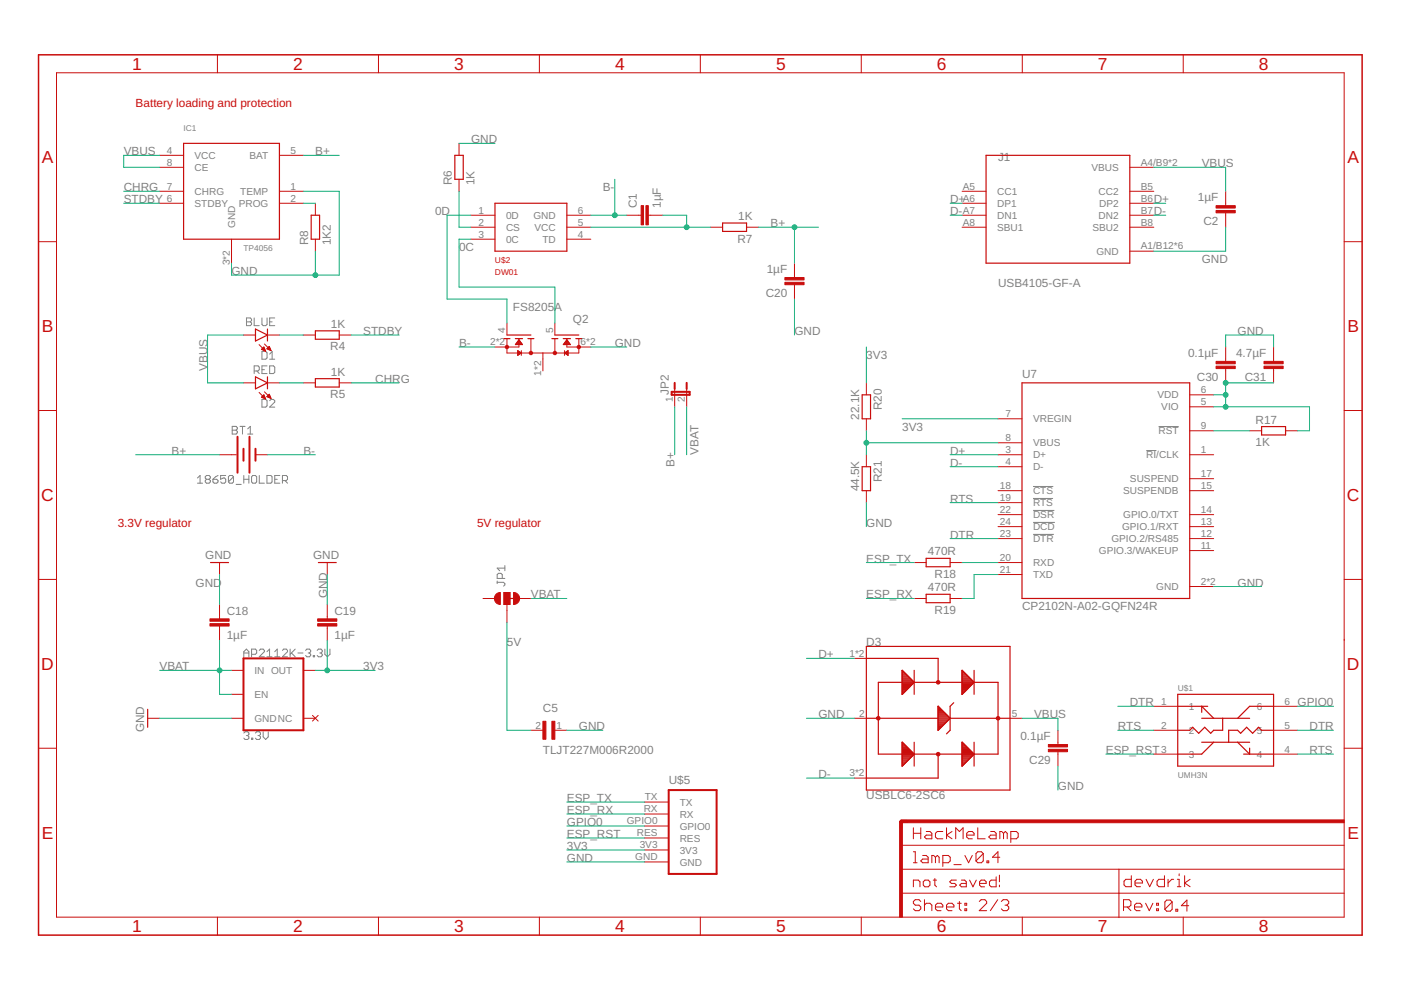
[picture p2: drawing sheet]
<svg xmlns="http://www.w3.org/2000/svg" width="297mm" height="210mm" viewBox="0 0 297 210" stroke-linecap="round" stroke-linejoin="round" font-family="sans-serif">
<g fill="none" stroke="#808080" stroke-width=".21">
<path d="M52.3 67.4h.8l.2 .3v.3l-.2 .2 .2 .3v.3l-.2 .2h-.8zM52.3 68.2h.8M53.9 78.7h.8l.3-.3v-.5l-.3-.3h-.8v1.6M53.9 67.4v1.6h1.1M54.4 78.7l.6 .5M55.5 67.4v1.4l.3 .2h.5l.3-.2v-1.4M55.5 74.5h.8l.3 .3v1.1l-.3 .3h-.8zM55.5 78.4h.6M56.6 77.6h-1.1v1.6h1.1M57.2 77.6h.8l.3 .3v1l-.3 .3h-.8zM57.2 68.2h.5M57.2 76.2h1.1"/>
<path d="M57.2 75.1l.5-.6v1.7M58.3 67.4h-1.1v1.6h1.1M49.2 90.4h.9l.2 .3v.2l-.2 .3 .2 .3v.3l-.2 .2h-.9zM49.2 91.2h.9M50.9 90.4h1.1M51.4 90.4v1.6M52.5 92h1.1M52.5 90.9l.6-.5v1.6M55.5 84.7h.8l.3 .3v1l-.3 .3h-.8zM57.2 85l.2-.3h.6l.3 .3v.2l-1.1 1.1h1.1M243 95.5h2.2M245.6 90.4h4.3"/>
<path d="M41.9 101.3l.5-.5v1.6M41.9 102.4h1M43.8 101.6l-.3 .3v.3l.3 .2h.5l.3-.2v-.3l-.3-.3M43.8 101.6l-.3-.3v-.2l.3-.3h.5l.3 .3v.2l-.3 .3M43.8 101.6h.5M45.1 101.6h.9l.2 .3v.3l-.2 .2h-.6l-.3-.2zM46.2 100.8l-1.1 .8M47.9 100.8h-1.1v.8l.5-.3h.3l.3 .3v.6l-.3 .2h-.5l-.3-.2M49.5 101.1v1.1l-.3 .2h-.5l-.3-.2M49.5 101.1l-.3-.3h-.5l-.3 .3v1.1M49.5 101.1l-1.1 1.1M50.1 102.7h1"/>
<path d="M51.7 101.6h1.1M51.7 100.8v1.6M52.8 100.8v1.6M53.6 100.8h.5l.3 .3v1.1l-.3 .2h-.5l-.3-.2v-1.1zM55 100.8v1.6h1M56.6 100.8h.8l.3 .3v1.1l-.3 .2h-.8zM58.3 101.6h.5M59.3 100.8h-1v1.6h1M59.9 101.9h.8l.3-.3v-.5l-.3-.3h-.8v1.6M60.4 101.9l.6 .5M107 119.9v1.1M219 103.1h4.3"/>
<path d="M219 110.8h4.7M219 108.2h4.5M219 113.3h4.4M219 105.7h4.3M51.7 139.3v-1.1l.5-.6 .6 .6v1.1M51.7 138.5h1.1M53.3 138.7h.8l.3-.2v-.6l-.3-.3h-.8v1.7M55 137.9l.2-.3h.6l.2 .3v.3l-1 1.1h1M56.6 139.3h1.1M56.6 138.2l.5-.6v1.7M58.3 139.3h1M58.3 138.2l.5-.6v1.7"/>
<path d="M59.9 137.9l.3-.3h.5l.3 .3v.3l-1.1 1.1h1.1M61.5 137.6v1.7M61.8 138.5l.8 .8M62.6 137.6l-1.1 1.1M63.2 138.5h1M64.8 137.9l.3-.3h.5l.3 .3v.3l-.3 .3M65.3 138.5h.3M65.6 138.5l.3 .2v.3l-.3 .3h-.5l-.3-.3M66.4 139h.3v.3h-.3zM67.2 137.9l.3-.3h.6l.2 .3v.3l-.2 .3M67.8 138.5h.3M68.1 138.5l.2 .2v.3l-.2 .3h-.6l-.3-.3"/>
<path d="M68.9 137.6v1.1l.5 .6 .6-.6v-1.1M105.4 123.5h1.4l.2 .2v.3l-.2 .3M105.4 123.2v.5M106.5 122.6v-.8l-.3-.2h-.5l-.3 .2v.8h1.6M107 120.5h-1.6l.5 .5M51.7 155.4l.3-.2h.5l.3 .2v.3l-.3 .3M52.2 156h.3M52.5 156l.3 .2v.3l-.3 .3h-.5l-.3-.3M53.3 156.5h.3v.3h-.3zM54.1 155.4l.3-.2h.6l.2 .2v.3l-.2 .3M54.7 156h.3M55 156l.2 .2v.3l-.2 .3h-.6l-.3-.3"/>
<path d="M55.8 155.2v1l.5 .6 .6-.6v-1"/>
</g>
<g fill="none" stroke="#c90d0c" stroke-width=".21">
<path d="M12 15.4h273v179.1h-273zM46.1 11.6v3.8M80.2 11.6v3.8M114.4 11.6v3.8M148.5 11.6v3.8M182.6 11.6v3.8M216.7 11.6v3.8M250.9 11.6v3.8M33.8 35.5h5.1M33.8 32.9h5.1M59.2 32.9h5.1M97.3 30.4v2.5"/>
<path d="M97.3 38v2.6M239.5 35.5h5.1M8.2 51.2h3.8M33.8 40.6h5.1M33.8 43.1h5.1M49.1 50.7v5.1M59.2 40.6h5.1M59.2 43.1h5.1M66.9 43.1v2.5M66.9 50.7v2.6M99.9 45.6h5M99.9 48.2h5"/>
<path d="M99.9 50.7h5M120.2 45.6h5.1M120.2 48.2h5.1M120.2 50.7h5.1M132.9 45.6h3M137.5 45.6h3M150.7 48.2h2.5M158.3 48.2h2.5M168.4 55.8v3M204 45.6h5.1M204 48.2h5.1M204 40.6h5.1"/>
<path d="M204 43.1h5.1M239.5 45.6h5.1M239.5 48.2h5.1M239.5 40.6h5.1M239.5 43.1h5.1M239.5 53.3h5.1M259.9 40.6v3M259.9 45.1v3.1M285 51.2h3.8M51.6 71h2.6M54.9 73.1l1.4 1.4M55.4 74.1l.5-.5 .4 .9z"/>
<path d="M55.5 74h.6M55.5 74.1h.7M55.6 73.9h.5M55.7 73.8h.3M55.8 74.3h.4M55.9 73.6h.1M56.1 72.9l1.4 1.4M56.1 74.4h.2M56.6 74l.5-.6 .4 .9zM56.6 73.9h.7M56.7 71h2.5M56.7 74h.6"/>
<path d="M56.7 73.8h.5M56.9 73.6h.3M57 74.1h.4M57 73.5h.1M57.3 74.3h.1M64.3 71h2.6M71.9 71h2.6M107.5 68.5v2.5M107.5 71.8v3h15.2v-3M109.3 73h1.5M109.4 72.9h1.3M109.5 72.8h1.1"/>
<path d="M109.6 72.7h.9M109.6 72.6h.8M109.7 72.4h.6M109.8 74.3l.7 .5-.7 .6zM109.8 75.3h.1M109.8 75.2h.2M109.8 75.1h.4M109.8 75h.5M109.8 74.7h.6M109.8 74.6h.4M109.8 74.5h.2M109.8 74.4h.1"/>
<path d="M109.8 72.3h.4M109.9 72.2h.3M110 72.1h.1M110 71.8v1.8h-5.1M110 72.1l.8 1h-1.5zM110.5 74.3v1.1M112.6 71.8v3M115.1 74.8v3.8M117.6 68.5v2.5M117.6 71.8v3M119.4 73h1.5M119.5 72.9h1.3"/>
<path d="M119.6 72.8h1.2M119.7 74.3v1.1M119.7 74.8l.7-.5v1.1zM119.7 72.7h1M119.8 72.6h.8M119.8 74.7h.6M119.9 75h.5M119.9 72.4h.6M120 72.3h.4M120 74.6h.4M120.1 75.1h.3M120.1 72.2h.2"/>
<path d="M120.2 72.1h.1M120.2 71.8v1.8h5.1M120.2 72.1l.7 1h-1.5zM120.2 74.5h.2M120.2 75.2h.2M120.4 74.4h.1M120.4 75.3h.1M168.4 60.4v3M259.9 73.6v3M259.9 78.1v3.1M270 73.6v3M270 78.1v3.1"/>
<path d="M8.2 87h3.8M46.5 96.4h3.6M51.6 81.2h2.6M54.2 96.4h2.5M54.9 83.2l1.4 1.4M55.5 84.3h.7M55.5 84.1h.6M55.6 84h.5M55.8 84.4h.4M55.8 83.9h.2M55.9 83.8h.1M55.9 83.7l.4 .9-.9-.4z"/>
<path d="M56 84.5h.3M56.1 83.1l1.4 1.4M56.6 84.1l.5-.5 .4 .9zM56.6 84.1h.7M56.7 84h.6M56.7 81.2h2.5M56.8 83.9h.4M56.9 83.8h.2M56.9 84.3h.5M57 83.7h.1M57.2 84.4h.2M64.3 81.2h2.6"/>
<path d="M71.9 81.2h2.6M143 82.4v3.9M145.6 82.4v3.9M183.7 81.2v2.5M183.7 88.8v2.5M183.7 96.4v2.6M211.6 96.4h5.1M211.6 93.9h5.1M211.6 88.8h5.1M211.6 99h5.1M252.2 96.4h5.1M252.2 91.3h5.1"/>
<path d="M252.2 86.3h5.1M252.2 83.7h5.1M264.9 91.3h2.6M272.6 91.3h2.5M285 87h3.8M46.5 119.3v2.5M69.4 119.3v2.5M183.7 104v2.6M193.8 119.3h2.6M201.4 119.3h2.6M211.6 104h5.1M211.6 111.7h5.1"/>
<path d="M211.6 109.1h5.1M211.6 119.3h5.1M211.6 114.2h5.1M211.6 106.6h5.1M252.2 104h5.1M252.2 111.7h5.1M252.2 109.1h5.1M252.2 114.2h5.1M252.2 101.5h5.1M252.2 116.7h5.1M8.2 122.9h3.8M46.5 128.2v3"/>
<path d="M46.5 132.7v3.1M69.4 128.2v3M69.4 132.7v3.1M102.4 126.9h2.5M106.8 125.6h1.3v2.6h-1.3zM107.5 128.2v3.8M110 126.9h2.6M181.1 139.6h2.6M193.8 126.9h2.6M201.4 126.9h2.6M211.6 121.8h5.1M252.2 124.4h5.1"/>
<path d="M285 122.9h3.8M8.2 158.6h3.8M31.3 152.3h2.5M49.1 142.1h2.5M49.1 152.3h2.5M49.1 147.2h2.5M64.3 142.1h2.6M64.3 152.3h2.6M66.3 151.7l1.2 1.2M67.5 151.7l-1.2 1.2M112.6 154.8h2.5M117.6 154.8h2.6"/>
<path d="M181.1 152.3h2.6M214.1 152.3h2.6M224.3 154.8v3.1M224.3 159.4v3M244.6 149.8h5.1M244.6 154.8h5.1M244.6 159.9h5.1M270 149.8h5.1M270 154.8h5.1M270 159.9h5.1M285 158.6h3.8M136.7 177.7h5.1"/>
<path d="M136.7 175.1h5.1M136.7 172.6h5.1M136.7 170.1h5.1M181.1 165h2.6M191 179.2h94M193.7 175.5v2.3M193.7 176.7h1.5M195.2 175.5v2.3M196.4 176.3h.8l.4 .4v1.1h-1.2l-.4-.3 .4-.4h1.2M199.9 176.3h-1.2l-.4 .4v.8l.4 .3h1.2M200.7 175.5v2.3M201.8 176.3l-1.1 .8 1.1 .7"/>
<path d="M202.6 177.8v-2.3l.8 .8 .8-.8v2.3M205 177.1h1.5v-.4l-.4-.4h-.7l-.4 .4v.8l.4 .3h.7M207.3 175.5v2.3h1.6M210 176.3h.8l.4 .4v1.1h-1.2l-.4-.3 .4-.4h1.2M212.8 176.7l-.4-.4h-.4v1.5M212.8 176.7v1.1M212.8 176.7l.3-.4 .5 .4v1.1M214.3 177.8h1.2l.4-.3v-.8l-.4-.4h-1.2v2.3M46.1 194.5v3.8M80.2 194.5v3.8M114.4 194.5v3.8M136.7 182.8h5.1"/>
<path d="M136.7 180.2h5.1M148.5 194.5v3.8M182.6 194.5v3.8M191 189.4h94M191 184.3h94M193.7 188v-1.4h1l.4 .4v1M193.7 180.6h.4v2.3M193.7 182.9h.7M195.2 191.1l-.4-.3h-.7l-.4 .3v.4l.4 .4h.7l.4 .4v.4l-.4 .4h-.7l-.4-.4M195.6 181.4h.8l.4 .4v1.1h-1.2l-.4-.4 .4-.4h1.2M196 190.8v2.3M196 191.9l.4-.4h.8l.4 .4v1.2"/>
<path d="M196.1 186.6h.7l.4 .4v.7l-.4 .3h-.7l-.4-.3v-.7zM197.9 186.6h.7M198.2 186.3v1.4l.4 .3M198.3 192.3h1.6v-.4l-.4-.4h-.8l-.4 .4v.8l.4 .4h.8M198.3 181.8l-.3-.4h-.4v1.5M198.3 181.8v1.1M198.3 181.8l.4-.4 .4 .4v1.1M199.9 182.9h1.2l.4-.4v-.7l-.4-.4h-1.2v2.3M200.7 192.3h1.5v-.4l-.4-.4h-.7l-.4 .4v.8l.4 .4h.7M202.2 183.3h1.6M202.8 186.6h-1.1l-.3 .4 .3 .3h.7l.4 .4-.4 .3h-1M203 191.5h.8"/>
<path d="M203.4 191.1v1.6l.4 .4M203.8 186.6h.7l.4 .4v1h-1.1l-.3-.3 .3-.4h1.1M204.6 191.5h.4v.4h-.4zM204.6 192.7h.4v.4h-.4zM204.6 181.4l.8 1.5 .7-1.5M205.6 186.6l.7 1.4 .7-1.4M207.6 191.1l.4-.3h.8l.4 .3v.4l-1.6 1.6h1.6M207.7 187.3h1.4v-.3l-.4-.4h-.7l-.3 .4v.7l.3 .3h.7M208.5 181l-.4-.4h-.8l-.4 .4v1.5M208.5 181v1.5l-.4 .4h-.8l-.4-.4M208.5 181l-1.6 1.5M209.3 182.5h.3v.4h-.3z"/>
<path d="M211.2 185.9v2.1h-1.1l-.3-.3v-.7l.3-.4h1.1M211.5 190.8l-1.5 2.3M211.9 185.5v1.5M211.9 187.7v.3M212 181.8h-1.6l1.2-1.2v2.3M212.3 191.1l.4-.3h.8l.4 .3v.4l-.4 .4M213.1 191.9h.4M213.5 191.9l.4 .4v.4l-.4 .4h-.8l-.4-.4M216.7 194.5v3.8M237.2 184.3v10.3M238.2 192.3h1.2l.4-.4v-.8l-.4-.3h-1.2v2.3M239 192.3l.8 .8"/>
<path d="M239.9 185.7v2.3h-1.2l-.4-.4v-.8l.4-.4h1.2M240.5 192.3h1.6v-.4l-.4-.4h-.8l-.4 .4v.8l.4 .4h.8M240.6 187.2h1.6v-.4l-.4-.4h-.8l-.4 .4v.8l.4 .4h.8M242.9 191.5l.8 1.6 .7-1.6M243 186.4l.8 1.6 .7-1.6M245.2 191.5h.4v.4h-.4zM245.2 192.7h.4v.4h-.4zM246.9 185.7v2.3h-1.2l-.4-.4v-.8l.4-.4h1.2M247.6 186.4v1.6M248.5 191.2l-.4-.4h-.7l-.4 .4v1.6M248.5 191.2v1.6l-.4 .4h-.7l-.4-.4M248.5 191.2l-1.5 1.6"/>
<path d="M248.8 186.4h-.4l-.8 .8M249.3 192.8h.4v.4h-.4zM249.6 188h.8M249.6 186.4h.4v1.6M250 185.3v.4M250.9 194.5v3.8M251.2 185.7v2.3M252 192h-1.5l1.2-1.2v2.4M252.3 186.4l-1.1 .8 1.1 .8"/>
</g>
<path d="M50.4 92.6v7.6M51.6 95.1v2.6M52.9 92.6v7.6M54.2 95.1v2.6M142.4 83.1h3.8v.6h-3.8zM143 81.2v1.2M145.6 81.2v1.2M51.6 139.6h12.7v15.2h-12.7zM141.8 167.5h10.1v17.8h-10.1z" fill="none" stroke="#c90d0c" stroke-width=".42"/>
<g fill="none" stroke="#c90d0c" stroke-width=".25">
<path d="M38.9 30.4h20.3v20.3h-20.3zM96.4 32.9h1.8v5.1h-1.8zM209.1 32.9h30.4v22.9h-30.4zM66 45.6h1.8v5.1h-1.8zM104.9 43.1h15.3v10.2h-15.3zM153.2 47.3h5.1v1.8h-5.1zM54.2 69.8l2.5 1.2-2.5 1.3zM54.2 79.9l2.5 1.3-2.5 1.2zM56.7 69.8v2.5M56.7 79.9v2.5M66.9 70.1h5v1.8h-5zM106.8 71.8h1.3"/>
<path d="M107.5 71h5.1M109.3 71.8h1.5M111.9 71.8h1.3M117 71.8h1.3M117.6 71h5.1M119.4 71.8h1.5M122.1 71.8h1.3M66.9 80.3h5v1.8h-5zM182.8 83.7h1.8v5.1h-1.8zM182.8 99h1.8v5h-1.8zM216.7 81.2h35.5v45.7h-35.5zM267.5 90.4h5.1v1.8h-5.1z"/>
<path d="M44.6 119.3h3.9M67.5 119.3h3.8M196.4 118.4h5v1.8h-5zM107.5 126.9h2.5M183.7 137.1h30.4v30.4h-30.4zM183.7 139.6h15.2v5.1M196.4 126h5v1.8h-5zM31.3 150.4v3.8M183.7 152.3h15.2M191.3 159.9h-5.1v-15.2h25.4v15.2h-5.1M191.3 142.1l2.5 2.6-2.5 2.5zM191.3 157.4l2.5 2.5-2.5 2.5z"/>
<path d="M191.3 147.1h.1M191.3 146.9h.3M191.3 146.7h.5M191.3 146.5h.7M191.3 146.2h1M191.3 146h1.2M191.3 145.8h1.4M191.3 145.6h1.6M191.3 145.3h1.9M191.3 145.1h2.1M191.3 144.9h2.3M191.3 144.4h2.3"/>
<path d="M191.3 144.2h2.1M191.3 144h1.9M191.3 143.8h1.7M191.3 143.6h1.4M191.3 143.3h1.2M191.3 143.1h1M191.3 142.9h.8M191.3 142.7h.5M191.3 142.5h.3M191.3 142.2h.1M191.3 160h2.4M191.3 159.8h2.4"/>
<path d="M191.3 159.6h2.2M191.3 159.3h2M191.3 159.1h1.7M191.3 158.9h1.5M191.3 158.7h1.3M191.3 158.5h1.1M191.3 158.2h.9M191.3 158h.6M191.3 157.8h.4M191.3 157.6h.2M193.8 159.9h10.2M193.8 142.1v5.1"/>
<path d="M193.8 157.4v5M198.9 149.8l2.5 2.5-2.5 2.5zM198.9 159.9v5.1h-15.2M198.9 154.7h.2M198.9 154.5h.4M198.9 154.2h.6M198.9 154h.8M198.9 153.8h1.1M198.9 153.6h1.3M198.9 153.3h1.5M198.9 153.1h1.7M198.9 152.9h2"/>
<path d="M198.9 152.7h2.2M198.9 152.4h2.4M198.9 152.2h2.5M198.9 152h2.3M198.9 151.8h2M198.9 151.6h1.8M198.9 151.3h1.6M198.9 151.1h1.4M198.9 150.9h1.1M198.9 150.7h.9M198.9 150.5h.7M198.9 150.2h.5"/>
<path d="M198.9 150h.3M198.9 149.8h.1M201.4 152.3h12.7M202.2 149l-.8 .8v5l-.7 .8M204 142.1l2.5 2.6-2.5 2.5zM204 157.4l2.5 2.5-2.5 2.5zM204 147.1h.1M204 146.9h.3M204 146.7h.5M204 146.5h.7M204 146.2h1M204 146h1.2"/>
<path d="M204 145.8h1.4M204 145.6h1.6M204 145.3h1.9M204 145.1h2.1M204 144.9h2.3M204 144.4h2.3M204 144.2h2.1M204 144h1.9M204 143.8h1.6M204 143.6h1.4M204 143.3h1.2M204 143.1h1"/>
<path d="M204 142.9h.7M204 142.7h.5M204 142.5h.3M204 142.2h.1M204 160h2.4M204 159.8h2.4M204 159.6h2.2M204 159.3h2M204 159.1h1.7M204 158.9h1.5M204 158.7h1.3M204 158.5h1.1"/>
<path d="M204 158.2h.9M204 158h.6M204 157.8h.4M204 157.6h.2M206.5 142.1v5.1M206.5 157.4v5M249.7 149.8h6.4M249.7 147.2h20.3v15.2h-20.3zM254.8 151v-1.2l2.5 2.5M254.8 152.3h10.1M254.8 157.4h10.1M257.3 157.4l-2.5 2.5h-5.1"/>
<path d="M259.2 152.3v2.5h-1.9l-.6 .7-1.3-1.3-1.3 1.3-1.2-1.3-.7 .6h-2.5M262.4 157.4l2.5 2.5v-1.3M263.7 159.9h6.3M270 149.8h-5.1l-2.5 2.5M270 154.8h-2.5l-.7-.6-1.2 1.3-1.3-1.3-1.3 1.3-.6-.7h-1.9v2.6M191.3 162.2h.2M191.3 162h.4M191.3 161.8h.7M191.3 161.6h.9M191.3 161.3h1.1M191.3 161.1h1.3M191.3 160.9h1.5"/>
<path d="M191.3 160.7h1.8M191.3 160.4h2M191.3 160.2h2.2M204 162.2h.2M204 162h.4M204 161.8h.7M204 161.6h.9M204 161.3h1.1M204 161.1h1.3M204 160.9h1.5M204 160.7h1.8M204 160.4h2"/>
<path d="M204 160.2h2.2"/>
</g>
<g fill="#c90d0c" stroke="#c90d0c" stroke-width=".21">
<path d="M190.7 174.1h.6v20.4h-.6z"/>
<path d="M191 173.8h94v.6h-94z"/>
<path d="M44.5 132.2h4.1v.5h-4.1z"/>
<path d="M44.5 131.2h4.1v.5h-4.1z"/>
<path d="M67.4 132.2h4v.5h-4z"/>
<path d="M67.4 131.2h4v.5h-4z"/>
<path d="M136.9 43.6h.6v4.1h-.6z"/>
<path d="M135.9 43.6h.5v4.1h-.5z"/>
<path d="M257.8 43.6h4.1v.5h-4.1z"/>
<path d="M257.8 44.6h4.1v.5h-4.1z"/>
<path d="M166.4 58.8h4.1v.6h-4.1z"/>
<path d="M166.4 59.9h4.1v.5h-4.1z"/>
<path d="M257.8 76.6h4.1v.5h-4.1z"/>
<path d="M257.8 77.6h4.1v.5h-4.1z"/>
<path d="M268 76.6h4.1v.5h-4.1z"/>
<path d="M268 77.6h4.1v.5h-4.1z"/>
<path d="M106.8 125.6h1.3v2.6h-1.3z"/>
<path d="M115.1 152.9h.6v3.8h-.6z"/>
<path d="M117 152.9h.6v3.8h-.6z"/>
<path d="M222.3 157.9h4v.5h-4z"/>
<path d="M222.3 158.9h4v.5h-4z"/>
</g>
<path d="M192.3 174.1h-1.3v1.3" fill="none" stroke="#c90d0c" stroke-width=".61"/>
<path d="M8.2 11.6h280.6v186.7h-280.6z" fill="none" stroke="#c90d0c" stroke-width=".32"/>
<g fill="#c90d0c" stroke="#c90d0c" stroke-width=".21">
<path d="M108.9 125.6a1.27 1.27 0 0 1 1.3 1.3 1.27 1.27 0 0 1-1.3 1.3z" fill-rule="evenodd"/>
<path d="M105.1 126l.5-.3 .5-.1v2.6a1.27 1.27 0 0 1-1.2-.8 1.27 1.27 0 0 1 .2-1.4z" fill-rule="evenodd"/>
<path d="M185.9 152.1a.38 .38 0 0 1 .6-.1 .38 .38 0 0 1-.1 .6 .38 .38 0 0 1-.6-.3l.4-.1 .2 .1-.2 .1-.4-.1z" fill-rule="evenodd"/>
<path d="M211.4 152a.39 .39 0 0 1 .6 .2 .39 .39 0 0 1-.3 .5 .39 .39 0 0 1-.5-.4l.5-.1v.2l-.5-.1z" fill-rule="evenodd"/>
<path d="M198.7 159.6a.38 .38 0 0 1 .6 .2 .38 .38 0 0 1-.3 .5 .38 .38 0 0 1-.5-.4l.4-.1 .1 .2-.5-.1z" fill-rule="evenodd"/>
<path d="M198.7 144.3a.39 .39 0 0 1 .6 .2 .39 .39 0 0 1-.3 .5 .39 .39 0 0 1-.5-.3l.5-.2v.2h-.5z" fill-rule="evenodd"/>
<circle cx="107.5" cy="73.6" r=".36"/>
<circle cx="112.6" cy="74.8" r=".36"/>
<circle cx="122.7" cy="73.6" r=".36"/>
<circle cx="117.6" cy="74.8" r=".36"/>
</g>
<g fill="none" stroke="#0dab76" stroke-width=".21">
<path d="M33.8 32.9h-7.6v2.6h7.6M64.3 32.9h7.6M97.3 30.4h7.6M130.3 38v7.6M244.6 35.5h15.3v5.1M26.2 40.6h7.6M26.2 43.1h7.6M64.3 40.6h7.6v17.7h-22.8v-2.5M64.3 43.1h2.6M66.9 53.3v5M97.3 40.6v7.6h2.6M99.9 45.6h-5.1v17.8h12.7v5.1"/>
<path d="M99.9 50.7h-2.6v10.2h20.3v7.6M125.3 45.6h7.6M125.3 48.2h25.4M140.5 45.6h5.1v2.6M160.8 48.2h12.7M168.4 48.2v7.6M201.4 45.6h2.6M201.4 43.1h2.6M244.6 45.6h2.6M244.6 43.1h2.6M259.9 48.2v5.1h-15.3M51.6 71h-7.6v10.2h7.6"/>
<path d="M59.2 71h5.1M74.5 71h10.1M97.3 73.6h7.6M125.3 73.6h7.6M168.4 63.4v7.6M183.7 73.6v7.6M259.9 73.6v-2.6h10.1v2.6M28.8 96.4h17.7M56.7 96.4h10.2M59.2 81.2h5.1M74.5 81.2h10.1M143 86.3v10.1"/>
<path d="M145.6 86.3v10.1M183.7 91.3v5.1M183.7 93.9h27.9M191.3 88.8h20.3M201.4 96.4h10.2M201.4 99h10.2M257.3 83.7h2.6M257.3 91.3h7.6M257.3 86.3h20.3v5h-2.5M270 81.2h-10.1v5.1M183.7 106.6v5.1M183.7 119.3h10.1"/>
<path d="M201.4 114.2h10.2M201.4 106.6h10.2M204 119.3h7.6M46.5 121.8v6.4M46.5 135.8v11.4h2.6M69.4 121.8v6.4M69.4 135.8v6.3M107.5 132v22.8h5.1M112.6 126.9h7.6M171 139.6h10.1M183.7 126.9h10.1M211.6 121.8h-5.1v5.1h-2.5"/>
<path d="M257.3 124.4h10.2M33.8 152.3h15.3M33.8 142.1h15.3M66.9 142.1h12.6M120.2 154.8h7.6M171 152.3h10.1M216.7 152.3h7.6v2.5M234.5 159.9h10.1M237 154.8h7.6M237 149.8h7.6M275.1 154.8h7.6M275.1 149.8h7.6"/>
<path d="M275.1 159.9h7.6M120.2 172.6h16.5M120.2 170.1h16.5M120.2 175.1h16.5M120.2 177.7h16.5M171 165h10.1M224.3 162.4v5.1M120.2 182.8h16.5M120.2 180.2h16.5"/>
</g>
<g fill="#0dab76" stroke="#0dab76" stroke-width=".21">
<circle cx="66.9" cy="58.3" r=".51"/>
<circle cx="69.4" cy="142.1" r=".51"/>
<circle cx="259.9" cy="81.2" r=".51"/>
<circle cx="259.9" cy="83.7" r=".51"/>
<circle cx="259.9" cy="86.3" r=".51"/>
<circle cx="46.5" cy="142.1" r=".51"/>
<circle cx="130.3" cy="45.6" r=".51"/>
<circle cx="145.6" cy="48.2" r=".51"/>
<circle cx="183.7" cy="93.9" r=".51"/>
<circle cx="168.4" cy="48.2" r=".51"/>
</g>
<g font-size="3.7" fill="#c90d0c">
<text x="28" y="14.8">1</text>
<text x="62.2" y="14.8">2</text>
<text x="96.3" y="14.8">3</text>
<text x="130.4" y="14.8">4</text>
<text x="164.5" y="14.8">5</text>
<text x="198.7" y="14.8">6</text>
<text x="232.8" y="14.8">7</text>
<text x="266.9" y="14.8">8</text>
<text x="8.9" y="34.6">A</text>
<text x="285.7" y="34.6">A</text>
<text x="8.9" y="70.4">B</text>
<text x="285.7" y="70.4">B</text>
<text x="8.7" y="106.2">C</text>
<text x="285.6" y="106.2">C</text>
<text x="8.7" y="142">D</text>
<text x="285.6" y="142">D</text>
<text x="8.9" y="177.8">E</text>
<text x="285.7" y="177.8">E</text>
<text x="28" y="197.6">1</text>
<text x="62.2" y="197.6">2</text>
<text x="96.3" y="197.6">3</text>
<text x="130.4" y="197.6">4</text>
<text x="164.5" y="197.6">5</text>
<text x="198.7" y="197.6">6</text>
<text x="232.8" y="197.6">7</text>
<text x="266.9" y="197.6">8</text>
</g>
<g font-size="2.5" fill="#c90d0c">
<text x="28.8" y="22.8">Battery loading and protection</text>
<text x="25" y="111.7">3.3V regulator</text>
<text x="101.1" y="111.7">5V regulator</text>
</g>
<g font-size="2.5" fill="#808080">
<text x="26.2" y="32.9">VBUS</text>
<text x="66.9" y="32.9">B+</text>
<text x="99.9" y="30.4">GND</text>
<text x="211.6" y="34.2">J1</text>
<text x="254.8" y="35.5">VBU</text>
<text x="259.9" y="35.5">S</text>
<text x="26.2" y="40.6">CHRG</text>
<text x="95.8" y="39.3" transform="rotate(-90 95.8 39.3)">R6</text>
<text x="100.6" y="39.3" transform="rotate(-90 100.6 39.3)">1K</text>
<text x="127.8" y="40.6">B-</text>
<text x="26.2" y="43.1">STDBY</text>
<text x="92.3" y="45.6">0D</text>
<text x="135" y="44.1" transform="rotate(-90 135 44.1)">C1</text>
<text x="140.1" y="44.1" transform="rotate(-90 140.1 44.1)">1µF</text>
<text x="156.5" y="46.6">1K</text>
<text x="201.5" y="43.1">D+</text>
<text x="201.5" y="45.6">D-</text>
<text x="244.6" y="43.1">D+</text>
<text x="244.6" y="45.6">D-</text>
<text x="254" y="42.7">1µF</text>
<text x="255.1" y="47.8">C2</text>
<text x="65.4" y="52" transform="rotate(-90 65.4 52)">R8</text>
<text x="70.2" y="52" transform="rotate(-90 70.2 52)">1K2</text>
<text x="97.3" y="53.3">0C</text>
<text x="156.4" y="51.4">R7</text>
<text x="163.4" y="48.2">B+</text>
<text x="49.1" y="58.3">GND</text>
<text x="162.6" y="57.9">1µF</text>
<text x="254.8" y="55.8">GND</text>
<text x="108.8" y="65.9">FS8205A</text>
<text x="162.3" y="63">C20</text>
<text x="211.6" y="60.9">USB4105-GF-A</text>
<text x="70.2" y="69.5">1K</text>
<text x="77" y="71">STDBY</text>
<text x="121.5" y="68.5">Q2</text>
<text x="168.4" y="71">GND</text>
<text x="262.4" y="71">GND</text>
<text x="70" y="74.3">R4</text>
<text x="97.3" y="73.6">B-</text>
<text x="130.3" y="73.6">GND</text>
<text x="183.7" y="76.1">3V3</text>
<text x="251.9" y="75.7">0.1µF</text>
<text x="262.1" y="75.7">4.7µF</text>
<text x="44" y="78.6" transform="rotate(-90 44 78.6)">VBUS</text>
<text x="70.2" y="79.7">1K</text>
<text x="79.6" y="81.2">CHRG</text>
<text x="141.8" y="83.7" transform="rotate(-90 141.8 83.7)">JP2</text>
<text x="216.7" y="80.2">U7</text>
<text x="253.8" y="80.8">C30</text>
<text x="263.9" y="80.8">C31</text>
<text x="70" y="84.5">R5</text>
<text x="182.2" y="89" transform="rotate(-90 182.2 89)">22.1K</text>
<text x="187" y="87" transform="rotate(-90 187 87)">R20</text>
<text x="266.2" y="89.8">R17</text>
<text x="191.3" y="91.3">3V3</text>
<text x="266.2" y="94.6">1K</text>
<text x="36.4" y="96.4">B+</text>
<text x="64.3" y="96.4">B-</text>
<text x="143" y="99" transform="rotate(-90 143 99)">B+</text>
<text x="148.1" y="96.4" transform="rotate(-90 148.1 96.4)">VBAT</text>
<text x="201.5" y="96.4">D+</text>
<text x="201.5" y="99">D-</text>
<text x="182.2" y="104.2" transform="rotate(-90 182.2 104.2)">44.5K</text>
<text x="187" y="102.3" transform="rotate(-90 187 102.3)">R21</text>
<text x="201.5" y="106.6">RTS</text>
<text x="183.7" y="111.7">GND</text>
<text x="43.5" y="118.5">GND</text>
<text x="66.4" y="118.5">GND</text>
<text x="183.7" y="119.3">ESP_TX</text>
<text x="196.8" y="117.8">470R</text>
<text x="201.5" y="114.2">DTR</text>
<text x="41.5" y="124.4">GND</text>
<text x="196.8" y="125.4">470R</text>
<text x="198.1" y="122.6">R18</text>
<text x="262.4" y="124.4">GND</text>
<text x="48.1" y="130.3">C18</text>
<text x="69.4" y="126.9" transform="rotate(-90 69.4 126.9)">GND</text>
<text x="70.9" y="130.3">C19</text>
<text x="112.6" y="126.9">VBAT</text>
<text x="183.7" y="126.9">ESP_RX</text>
<text x="198.1" y="130.2">R19</text>
<text x="216.7" y="129.4">CP2102N-A02-GQFN24R</text>
<text x="48.1" y="135.4">1µF</text>
<text x="70.9" y="135.4">1µF</text>
<text x="107.5" y="137">5V</text>
<text x="183.6" y="137">D3</text>
<text x="33.8" y="142.1">VBAT</text>
<text x="77" y="142.1">3V3</text>
<text x="173.5" y="139.6">D+</text>
<text x="239.5" y="149.7">DTR</text>
<text x="275.1" y="149.7">GPIO0</text>
<text x="30.5" y="155.3" transform="rotate(-90 30.5 155.3)">GND</text>
<text x="115.1" y="151">C5</text>
<text x="122.7" y="154.8">GND</text>
<text x="173.5" y="152.3">GND</text>
<text x="219.2" y="152.3">VBUS</text>
<text x="237" y="154.8">RTS</text>
<text x="277.6" y="154.8">DTR</text>
<text x="115.1" y="159.9">TLJT227M006R2000</text>
<text x="216.3" y="157">0.1µF</text>
<text x="234.5" y="159.9">ESP_RST</text>
<text x="277.6" y="159.9">RTS</text>
<text x="141.8" y="166.3">U$5</text>
<text x="173.5" y="165">D-</text>
<text x="218.2" y="162.1">C29</text>
<text x="224.3" y="167.5">GND</text>
<text x="120.2" y="172.6">ESP_RX</text>
<text x="120.2" y="170.1">ESP_TX</text>
<text x="183.7" y="169.3">USBLC6-2SC6</text>
<text x="120.2" y="175.1">GPIO0</text>
<text x="120.2" y="177.7">ESP_RST</text>
<text x="120.2" y="182.8">GND</text>
<text x="120.2" y="180.2">3V3</text>
</g>
<g font-size="2.1" fill="#808080">
<text x="35.4" y="32.6">4</text>
<text x="35.4" y="35.1">8</text>
<text x="41.3" y="33.7">VCC</text>
<text x="52.9" y="33.7">BAT</text>
<text x="61.6" y="32.6">5</text>
<text x="241.9" y="35.1">A4/B9*2</text>
<text x="35.4" y="40.2">7</text>
<text x="41.3" y="41.3">CHRG</text>
<text x="41.3" y="36.2">CE</text>
<text x="51" y="41.3">TEMP</text>
<text x="61.6" y="40.2">1</text>
<text x="204.1" y="40.2">A5</text>
<text x="211.4" y="41.3">CC1</text>
<text x="231.4" y="36.2">VBUS</text>
<text x="232.9" y="41.3">CC2</text>
<text x="241.9" y="40.2">B5</text>
<text x="35.4" y="42.7">6</text>
<text x="41.3" y="43.9">STDBY</text>
<text x="50.6" y="43.9">PROG</text>
<text x="61.6" y="42.7">2</text>
<text x="101.4" y="45.3">1</text>
<text x="101.4" y="47.8">2</text>
<text x="107.3" y="46.4">0D</text>
<text x="113.1" y="46.4">GND</text>
<text x="122.5" y="45.3">6</text>
<text x="122.5" y="47.8">5</text>
<text x="204.1" y="42.7">A6</text>
<text x="204.1" y="45.3">A7</text>
<text x="204.1" y="47.8">A8</text>
<text x="211.4" y="43.9">DP1</text>
<text x="211.4" y="46.4">DN1</text>
<text x="232.9" y="46.4">DN2</text>
<text x="233.1" y="43.9">DP2</text>
<text x="241.9" y="42.7">B6</text>
<text x="241.9" y="45.3">B7</text>
<text x="241.9" y="47.8">B8</text>
<text x="49.8" y="48.4" transform="rotate(-90 49.8 48.4)">GND</text>
<text x="101.4" y="50.4">3</text>
<text x="107.3" y="48.9">CS</text>
<text x="107.3" y="51.5">0C</text>
<text x="113.3" y="48.9">VCC</text>
<text x="115" y="51.5">TD</text>
<text x="122.5" y="50.4">4</text>
<text x="211.4" y="48.9">SBU1</text>
<text x="231.6" y="48.9">SBU2</text>
<text x="241.9" y="52.9">A1/B12*6</text>
<text x="48.7" y="56.3" transform="rotate(-90 48.7 56.3)">3*2</text>
<text x="232.5" y="54">GND</text>
<text x="107.1" y="70.7" transform="rotate(-90 107.1 70.7)">4</text>
<text x="117.3" y="70.7" transform="rotate(-90 117.3 70.7)">5</text>
<text x="103.9" y="73.2">2*2</text>
<text x="123.1" y="73.2">6*2</text>
<text x="114.8" y="79.7" transform="rotate(-90 114.8 79.7)">1*2</text>
<text x="254.6" y="83.4">6</text>
<text x="142.7" y="85.3" transform="rotate(-90 142.7 85.3)">1</text>
<text x="145.2" y="85.3" transform="rotate(-90 145.2 85.3)">2</text>
<text x="213.2" y="88.4">7</text>
<text x="219" y="89.6">VREGIN</text>
<text x="245.4" y="84.5">VDD</text>
<text x="246.2" y="87">VIO</text>
<text x="254.6" y="85.9">5</text>
<text x="213.2" y="93.5">8</text>
<text x="219" y="94.6">VBUS</text>
<text x="245.6" y="92.1">RST</text>
<text x="254.6" y="91">9</text>
<text x="213.2" y="96.1">3</text>
<text x="213.2" y="98.6">4</text>
<text x="219" y="97.2">D+</text>
<text x="219" y="99.7">D-</text>
<text x="243" y="97.2">RI/CLK</text>
<text x="254.6" y="96.1">1</text>
<text x="254.6" y="101.1">17</text>
<text x="212" y="103.7">18</text>
<text x="212" y="106.2">19</text>
<text x="219" y="104.8">CTS</text>
<text x="219" y="107.3">RTS</text>
<text x="238.1" y="104.8">SUSPENDB</text>
<text x="239.6" y="102.3">SUSPEND</text>
<text x="254.6" y="103.7">15</text>
<text x="212" y="111.3">24</text>
<text x="212" y="108.8">22</text>
<text x="212" y="113.8">23</text>
<text x="219" y="112.4">DCD</text>
<text x="219" y="109.9">DSR</text>
<text x="237.9" y="112.4">GPIO.1/RXT</text>
<text x="238.2" y="109.9">GPIO.0/TXT</text>
<text x="254.6" y="108.8">14</text>
<text x="254.6" y="111.3">13</text>
<text x="254.6" y="113.8">12</text>
<text x="212" y="118.9">20</text>
<text x="219" y="115">DTR</text>
<text x="233" y="117.5">GPIO.3/WAKEUP</text>
<text x="235.6" y="115">GPIO.2/RS485</text>
<text x="254.6" y="116.4">11</text>
<text x="212" y="121.5">21</text>
<text x="219" y="120">RXD</text>
<text x="219" y="122.6">TXD</text>
<text x="245.2" y="125.1">GND</text>
<text x="254.6" y="124">2*2</text>
<text x="54" y="142.9">IN OUT</text>
<text x="180.1" y="139.2">1*2</text>
<text x="54" y="148">EN</text>
<text x="246.2" y="149.4">1</text>
<text x="272.4" y="149.4">6</text>
<text x="54" y="153">GNDNC</text>
<text x="113.6" y="154.5">2</text>
<text x="118" y="154.5">1</text>
<text x="182.1" y="151.9">2</text>
<text x="214.5" y="151.9">5</text>
<text x="246.2" y="154.5">2</text>
<text x="252" y="150.5">1</text>
<text x="252" y="155.6">2</text>
<text x="266.5" y="150.5">6</text>
<text x="266.5" y="155.6">5</text>
<text x="272.4" y="154.5">5</text>
<text x="246.2" y="159.5">3</text>
<text x="252" y="160.7">3</text>
<text x="266.5" y="160.7">4</text>
<text x="272.4" y="159.5">4</text>
<text x="180.1" y="164.6">3*2</text>
<text x="136.5" y="172.2">RX</text>
<text x="136.7" y="169.7">TX</text>
<text x="144.1" y="173.4">RX</text>
<text x="144.1" y="170.8">TX</text>
<text x="132.9" y="174.8">GPIO0</text>
<text x="135" y="177.3">RES</text>
<text x="135.6" y="179.9">3V3</text>
<text x="144.1" y="178.4">RES</text>
<text x="144.1" y="175.9">GPIO0</text>
<text x="134.7" y="182.4">GND</text>
<text x="144.1" y="183.5">GND</text>
<text x="144.1" y="181">3V3</text>
</g>
<g font-size="1.8" fill="#808080">
<text x="38.9" y="27.9">IC1</text>
<text x="51.6" y="53.3">TP4056</text>
<text x="249.7" y="146.6">U$1</text>
<text x="249.7" y="165">UMH3N</text>
</g>
<g font-size="1.8" fill="#c90d0c">
<text x="104.9" y="58.3">DW01</text>
<text x="104.9" y="55.8">U$2</text>
</g>
</svg>
